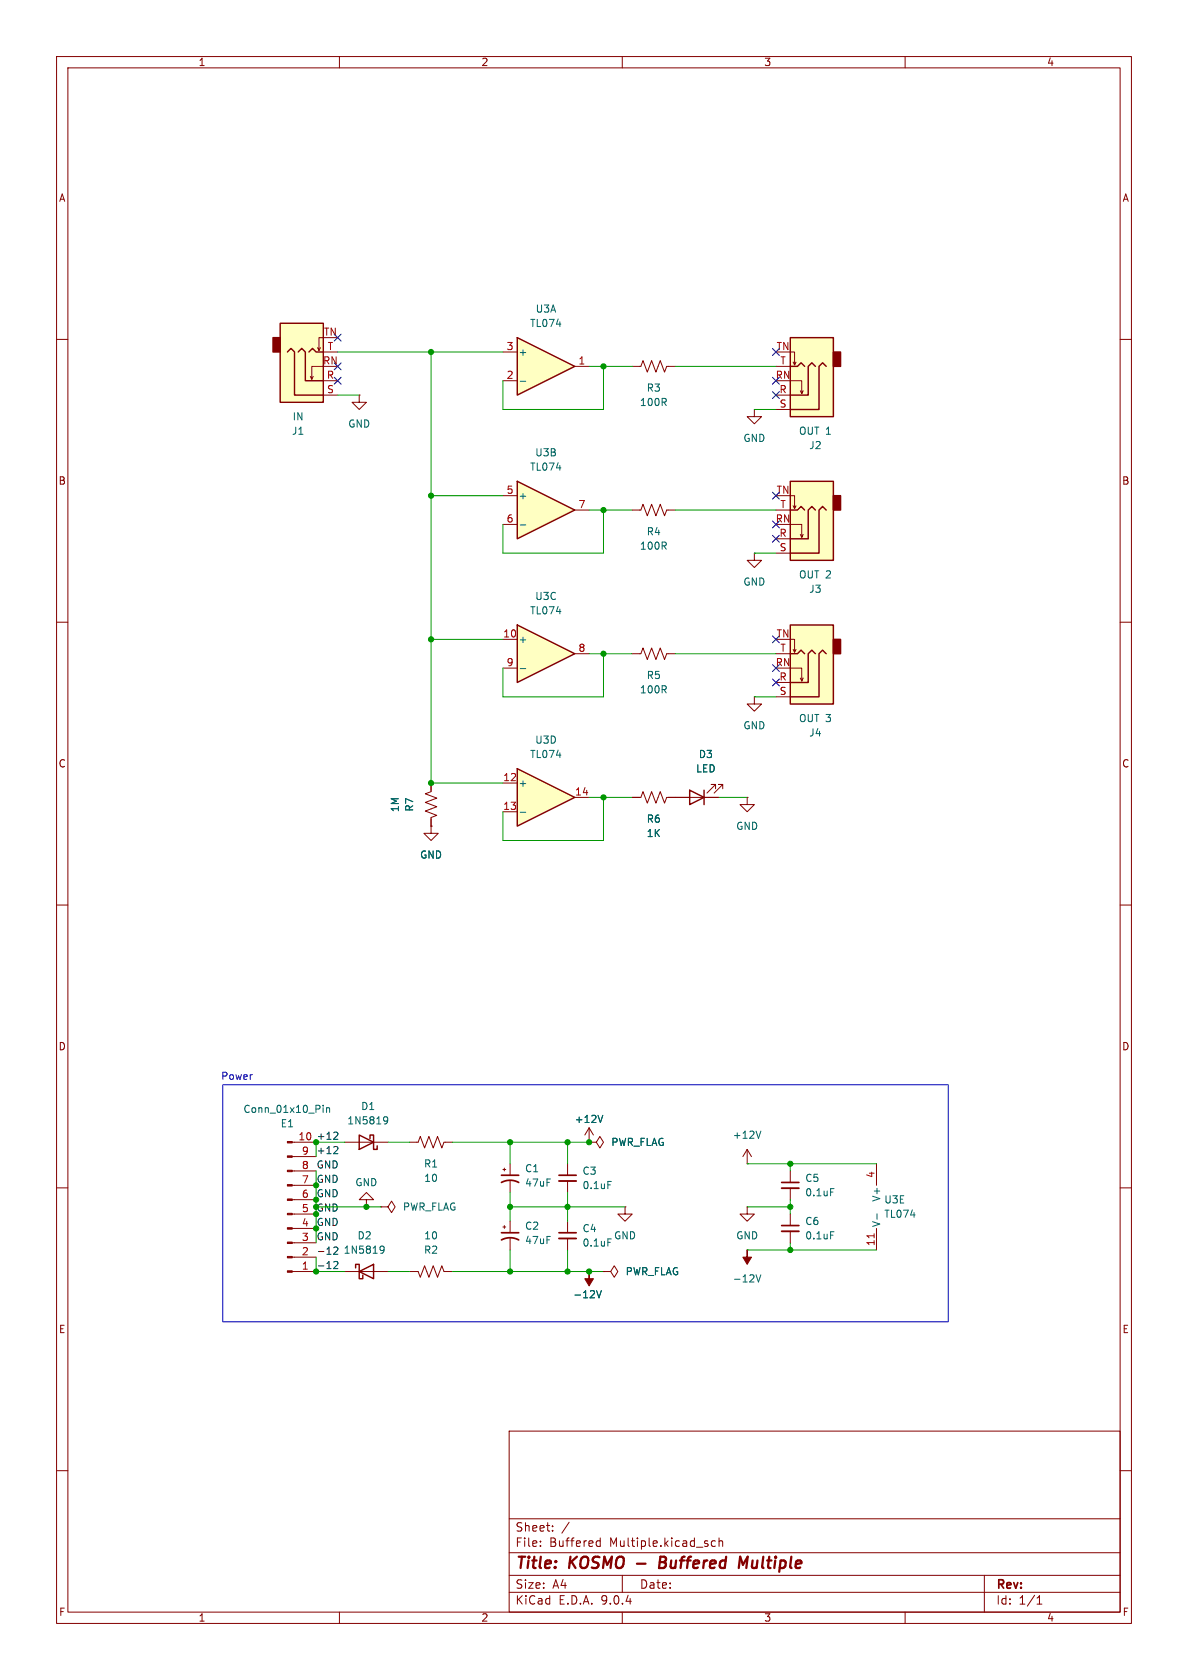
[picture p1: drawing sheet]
<svg xmlns="http://www.w3.org/2000/svg" width="210mm" height="297mm" viewBox="0 0 210 297" stroke-linecap="round" stroke-linejoin="round" font-family="sans-serif">
<g fill="none" stroke="#840000" stroke-width=".18">
<path d="M10 10h190v277h-190zM12 12h186v273h-186zM60 10v2M110 10v2M160 10v2M10 60h2M198 60h2M10 110h2M198 110h2M10 160h2M198 160h2M10 210h2"/>
<path d="M198 210h2M90 253h108v32h-108zM10 260h2M90 278.5h108M90 274.5h108M90 268.5h108M95.5 273.2v.2M95.5 272.5v.1M97.7 270.5v.2M97.7 269.8v.1M100.6 269.1l-1.3 1.9M105.5 273.3h.6"/>
<path d="M105.5 272.5h.6M106.1 271.9v1.5M110 278.5v3M126.5 272.5l-.5-.1-.2 .3v.4l.1 .2h.6M127.1 272.5l.2-.1 .4 .1 .1 .9M127.1 271.9v1.5M174 278.5v6.5M198 260h2M60 285v2M90 281.5h108M110 285v2M160 285v2"/>
<path d="M183.3 283.6h.9M183.3 282.5l.5-.4v1.5"/>
</g>
<path d="M112.6 276.4h1.5M116.6 276.2h.7M117.3 276.2l.3 .1M117.4 275.2h-.7l-.2 2 1-.1M117.5 276.1l-.2 .1M130.8 275.2l.5 1.4 .9-1.4-.3 2" fill="none" stroke="#840000" stroke-width=".4"/>
<path d="M91.4 85.1l10.2 5.1-10.2 5.1z" fill="#ffffc2"/>
<path d="M91.4 85.1l10.2 5.1-10.2 5.1z" fill="none" stroke="#840000" stroke-width=".25"/>
<path d="M88.9 87.6h2.5M88.9 92.7h2.5M101.6 90.2h2.5M76.2 138.4v1.6l-1 .3 2 .8-2 .8 2 .7-2 .8 2 .7-1 .4v1.6" fill="none" stroke="#840000" stroke-width=".18"/>
<path d="M92 92.8h.9" fill="none" stroke="#006464" stroke-width=".18"/>
<path d="M139.7 59.7h7.6v14h-7.6z" fill="#ffffc2"/>
<path d="M147.3 62.2h1.3v2.6h-1.3z" fill="#840000" stroke="#840000" stroke-width=".25"/>
<path d="M139.7 59.7h7.6v14h-7.6zM139.7 64.8h1.3l.6-.7 .6 .7M144.1 64.8l-.6-.7-.6 .7v5.1h-3.2M146 64.8l-.6-.7-.6 .7v7.6h-5.1" fill="none" stroke="#840000" stroke-width=".25"/>
<path d="M137.2 72.4h2.5M137.2 69.9h2.5M137.2 64.8h2.5M139.7 67.3h2v2.3l.3-.5M139.7 62.2h.8v2.3l.2-.5M140.2 64l.3 .5M141.5 69.1l.2 .5" fill="none" stroke="#840000" stroke-width=".18"/>
<path d="M91.4 135.9l10.2 5.1-10.2 5.1z" fill="#ffffc2"/>
<path d="M91.4 135.9l10.2 5.1-10.2 5.1zM63.5 200.7l2.5 1.2-2.5 1.3zM65.4 201.3v-.6h.6v2.5h.7v-.6" fill="none" stroke="#840000" stroke-width=".25"/>
<path d="M88.9 138.4h2.5M88.9 143.5h2.5M101.6 141h2.5M61 201.9h7.6" fill="none" stroke="#840000" stroke-width=".18"/>
<path d="M92 143.6h.9M67.9 197.5l.4-.1 .2 .2a.84 .84 0 0 1-.3 1.1h-.3M68.5 198l-.2 .2h-.4" fill="none" stroke="#006464" stroke-width=".18"/>
<path d="M139.7 85.1h7.6v14h-7.6z" fill="#ffffc2"/>
<path d="M147.3 87.6h1.3v2.6h-1.3z" fill="#840000" stroke="#840000" stroke-width=".25"/>
<path d="M139.7 85.1h7.6v14h-7.6zM139.7 90.2h1.3l.6-.7 .6 .7M144.1 90.2l-.6-.7-.6 .7v5.1h-3.2M146 90.2l-.6-.7-.6 .7v7.6h-5.1M62.9 224.2v-.7h.6v2.6h.6v-.7M63.5 224.8l2.5-1.3v2.6z" fill="none" stroke="#840000" stroke-width=".25"/>
<g fill="none" stroke="#840000" stroke-width=".18">
<path d="M133.3 72.4v1.3h-1.2l1.2 1.2 1.3-1.2h-1.3M133.3 72.4h.1M137.2 97.8h2.5M137.2 95.3h2.5M137.2 90.2h2.5M139.7 92.7h2v2.3l.3-.5M139.7 87.6h.8v2.3l.2-.5M140.2 89.4l.3 .5M141.5 94.5l.2 .5M133.3 123.2v1.3h-1.2l1.2 1.2 1.3-1.2h-1.3M133.3 123.2h.1M88.9 216.9h.5"/>
<path d="M89.2 216.7v.5M90.2 215.9v2M90.2 218.9v2.1M100.3 215.9v2M100.3 218.9v2.1M132.1 213.4v1.2h1.2l-1.2 1.3-1.3-1.3h1.3M132.1 213.4h.1M61 224.8h7.6M104.1 224.8h.1"/>
</g>
<path d="M107.5 219h.6M67.3 220.4l.4-.1 .1 .1a.84 .84 0 0 1-.3 1.2h-.2M67.9 220.8l-.2 .3-.4-.1M105.5 228.2l.4 1.2 .4-1.2" fill="none" stroke="#006464" stroke-width=".18"/>
<path d="M88.6 219.2a3.2 3.2 0 0 1 3.1 0M88.6 217.9h3.1M98.8 217.9h3.1" fill="none" stroke="#840000" stroke-width=".3"/>
<path d="M104.1 224.8v1.3h.8l-.8 1.2-.7-1.2h.7z" fill="#840000" stroke="#840000" stroke-width=".18"/>
<path d="M98.8 218.9h3.1" fill="none" stroke="#840000" stroke-width=".33"/>
<path d="M139.7 110.5h7.6v14h-7.6z" fill="#ffffc2"/>
<path d="M147.3 113h1.3v2.6h-1.3z" fill="#840000" stroke="#840000" stroke-width=".25"/>
<path d="M139.7 110.5h7.6v14h-7.6zM139.7 115.6h1.3l.6-.7 .6 .7M144.1 115.6l-.6-.7-.6 .7v5.1h-3.2M146 115.6l-.6-.7-.6 .7v7.6h-5.1" fill="none" stroke="#840000" stroke-width=".25"/>
<g fill="none" stroke="#840000" stroke-width=".18">
<path d="M63.5 69.9v1.2h1.3l-1.3 1.3-1.3-1.3h1.3M63.5 69.9h.1M111.8 90.2h1.5l.4-1 .7 2 .8-2 .8 2 .7-2 .8 2 .4-1h1.5M137.2 115.6h2.5M139.7 118.1h2v2.3l.3-.5M139.7 113h.8v2.3l.2-.5M140.2 114.8l.3 .5M141.5 119.9l.2 .5M137.2 123.2h2.5M137.2 120.7h2.5M111.8 141h1.5l.4-1 .7 2 .8-2 .8 2 .7-2 .8 2 .4-1h1.5M104.1 199.4l.8 1.3"/>
<path d="M104.1 199.4l-.7 1.3M104.1 199.4v2.5M67.3 213.4h1.3l.6 1 .6-1-.6-1.1-.6 1.1M67.3 213.4h.1M72.4 201.9h1.5l.4-1 .8 2 .7-2 .8 2 .7-2 .8 2 .4-1h1.5M88.9 206.8h.5M89.2 206.5v.5M90.2 205.7v2.1M90.2 208.8v2M104.1 201.9h.1M110.5 213.4v1.2h1.3l-1.3 1.3-1.3-1.3h1.3M110.5 213.4h.1"/>
<path d="M139.7 214.6v2.1M139.7 217.7v2M106.7 224.8h1.2l.7 1 .6-1-.6-1-.7 1M106.7 224.8h.1"/>
</g>
<path d="M88.6 209a3.2 3.2 0 0 1 3.1 0M88.6 207.8h3.1M138.2 216.7h3" fill="none" stroke="#840000" stroke-width=".3"/>
<path d="M106.6 197.2l-.5 1.2M146.8 217.8h.6" fill="none" stroke="#006464" stroke-width=".18"/>
<path d="M138.2 217.7h3" fill="none" stroke="#840000" stroke-width=".33"/>
<path d="M49.5 57.2h7.6v13.9h-7.6z" fill="#ffffc2"/>
<path d="M48.3 59.7h1.2v2.5h-1.2z" fill="#840000" stroke="#840000" stroke-width=".25"/>
<path d="M49.5 57.2h7.6v13.9h-7.6zM50.8 62.2l.6-.6 .7 .6v7.7h5M52.7 62.2l.6-.6 .7 .6v5.1h3.1M54.6 62.2l.6-.6 .7 .6h1.2" fill="none" stroke="#840000" stroke-width=".25"/>
<g fill="none" stroke="#840000" stroke-width=".18">
<path d="M57.1 59.7h-.7v2.3l-.3-.5M55.4 66.5l-.3 .6M56.6 61.5l-.2 .5M57.1 64.8h-2v2.3l-.2-.6M57.1 69.9h2.6M57.1 67.3h2.6M57.1 62.2h2.6M111.8 64.8h1.5l.4-1 .7 2 .8-2 .8 2 .7-2 .8 2 .4-1h1.5M51.7 219.7h4.2M51.7 217.2h4.2M51.7 214.6h4.2M51.7 212.1h4.2"/>
<path d="M51.7 209.6h4.2M51.7 207h4.2M51.7 204.5h4.2M51.7 201.9h4.2M64.8 212.1h-1.3l1.3-1.3 1.2 1.3h-1.2v1.3M64.8 213.4h.1M51.7 224.8h4.2M51.7 222.2h4.2M72.4 224.8h1.5l.4 1 .8-2 .7 2 .8-2 .7 2 .8-2 .4 1h1.5M132.1 221h.1"/>
</g>
<g fill="#840000" stroke="#840000" stroke-width=".18">
<path d="M50.8 224.7h.9v.2h-.9z"/>
<path d="M50.8 222.1h.9v.3h-.9z"/>
<path d="M50.8 219.6h.9v.2h-.9z"/>
<path d="M50.8 217h.9v.3h-.9z"/>
<path d="M50.8 214.5h.9v.3h-.9z"/>
<path d="M50.8 212h.9v.2h-.9z"/>
<path d="M50.8 209.4h.9v.3h-.9z"/>
<path d="M50.8 206.9h.9v.2h-.9z"/>
<path d="M50.8 204.3h.9v.3h-.9z"/>
<path d="M50.8 201.8h.9v.3h-.9z"/>
<path d="M132.1 221v1.2h.7l-.7 1.3-.8-1.3h.8z"/>
</g>
<path d="M57.1 195.4v.1M57.1 195.8v.9M57.7 195.8v.9M57.7 195.9l.2-.1 .3 .1 .1 .8M133.7 225.4l.4 1.2 .4-1.2" fill="none" stroke="#006464" stroke-width=".18"/>
<path d="M91.4 59.7l10.2 5.1-10.2 5.1z" fill="#ffffc2"/>
<path d="M91.4 59.7l10.2 5.1-10.2 5.1zM121.9 139.7l2.6 1.3-2.6 1.2zM124.5 139.7v2.5" fill="none" stroke="#840000" stroke-width=".25"/>
<g fill="none" stroke="#840000" stroke-width=".18">
<path d="M88.9 62.2h2.5M88.9 67.3h2.5M101.6 64.8h2.5M133.3 97.8v1.3h-1.2l1.2 1.2 1.3-1.2h-1.3M133.3 97.8h.1M111.8 115.6h1.5l.4-1 .7 2 .8-2 .8 2 .7-2 .8 2 .4-1h1.5M126.5 139.4v-.7h-.8h.8l-1.5 1.5M127.8 139.4v-.7h-.8h.8l-1.6 1.5M119.4 141h7.6M100.3 205.7v2.1M100.3 208.8v2M104.1 201.9h1.3l.6 1 .7-1-.7-1-.6 1"/>
<path d="M104.1 201.9h.1M132.1 205.7h.1M132.1 203.2l-.8 1.3M132.1 203.2l.7 1.3M132.1 203.2v2.5M139.7 207v2M139.7 210.1v2M154.9 205.7v3.9M154.9 217.2v3.8"/>
</g>
<path d="M92 67.4h.9M134.5 200l-.4 1.2M107.5 208.9h.6M146.8 210.1h.6M155 214.6v1" fill="none" stroke="#006464" stroke-width=".18"/>
<path d="M98.8 207.8h3.1M138.2 209h3" fill="none" stroke="#840000" stroke-width=".3"/>
<path d="M98.8 208.8h3.1M138.2 210.1h3" fill="none" stroke="#840000" stroke-width=".33"/>
<path d="M154.5 218.1v.7" fill="none" stroke="#a90000" stroke-width=".18"/>
<path d="M91.4 110.5l10.2 5.1-10.2 5.1z" fill="#ffffc2"/>
<path d="M91.4 110.5l10.2 5.1-10.2 5.1z" fill="none" stroke="#840000" stroke-width=".25"/>
<g fill="none" stroke="#840000" stroke-width=".18">
<path d="M88.9 113h2.5M88.9 118.1h2.5M101.6 115.6h2.5M76.2 138.4v1.3M76.2 146.1v1.2h-1.3l1.3 1.3 1.3-1.3h-1.3M76.2 146.1h.1M76.2 144.8v1.3M111.8 141h1.2M118.1 141h3.8M124.5 141h2.5M132.1 141v1.2h1.2l-1.2 1.3-1.3-1.3h1.3M132.1 141h.1"/>
<path d="M104.1 201.9h.1M104.1 224.8h.1M106.7 224.8h.1"/>
</g>
<path d="M92 118.2h.9M106.6 197.2l-.5 1.2M105.5 228.2l.4 1.2 .4-1.2" fill="none" stroke="#006464" stroke-width=".18"/>
<path d="M59.2 202.7h.4l.1 .4-.8 .9h.8M59.2 200.1l.4 .1 .1 .3-.8 .9h.8M59 220.6l.5-.1 .2 .3-.8 .9h.8M59 223.1l.5-.1 .2 .4-.8 .9h.8" fill="none" stroke="#0f0f0f" stroke-width=".18"/>
<g fill="none" stroke="#009600" stroke-width=".18">
<path d="M59.7 62.2h29.2M59.7 69.9h3.8M76.2 62.2v76.2h12.7M104.1 64.8h7.7M106.7 64.8v7.6h-17.8v-5.1M119.4 64.8h17.8M133.3 72.4h3.9M76.2 87.6h12.7M104.1 90.2h7.7M106.7 90.2v7.6h-17.8v-5.1M119.4 90.2h17.8M133.3 97.8h3.9"/>
<path d="M76.2 113h12.7M104.1 115.6h7.7M106.7 115.6v7.6h-17.8v-5.1M119.4 115.6h17.8M133.3 123.2h3.9M104.1 141h7.7M106.7 141v7.6h-17.8v-5.1M127 141h5.1M55.9 207v6.4h11.4M55.9 214.6v5.1M61 201.9h-5.1v2.6M68.6 201.9h3.8"/>
<path d="M80 201.9h24.1M90.2 201.9v3.8M90.2 210.8v5.1M90.2 213.4h20.3M100.3 201.9v3.8M100.3 210.8v5.1M132.1 213.4h7.6M132.1 205.7h22.8M139.7 205.7v1.3M139.7 212.1v2.5M139.7 219.7v1.3M55.9 222.2v2.6h5.1"/>
<path d="M68.6 224.8h3.8M80 224.8h26.7M90.2 221v3.8M100.3 221v3.8M132.1 221h22.8"/>
</g>
<g fill="none" stroke="#000084" stroke-width=".18">
<path d="M59.1 59.1l1.2 1.2M60.3 59.1l-1.2 1.2M59.1 64.2l1.2 1.2M59.1 66.7l1.2 1.2M60.3 64.2l-1.2 1.2M60.3 66.7l-1.2 1.2M136.6 69.2l1.2 1.3M136.6 66.7l1.2 1.2M136.6 61.6l1.2 1.2M137.8 69.2l-1.2 1.3M137.8 66.7l-1.2 1.2M137.8 61.6l-1.2 1.2"/>
<path d="M136.6 87l1.2 1.2M136.6 94.6l1.2 1.3M136.6 92.1l1.2 1.2M137.8 87l-1.2 1.2M137.8 94.6l-1.2 1.3M137.8 92.1l-1.2 1.2M136.6 112.4l1.2 1.2M136.6 117.5l1.2 1.2M137.8 112.4l-1.2 1.2M137.8 117.5l-1.2 1.2M136.6 120l1.2 1.3M137.8 120l-1.2 1.3"/>
</g>
<path d="M39.4 191.8h128.2v41.9h-128.2z" fill="none" stroke="#0000c2" stroke-width=".18"/>
<g fill="#009600" stroke="#009600" stroke-width=".18">
<circle cx="76.2" cy="87.6" r=".46"/>
<circle cx="76.2" cy="62.2" r=".46"/>
<circle cx="106.7" cy="64.8" r=".46"/>
<circle cx="90.2" cy="213.4" r=".46"/>
<circle cx="100.3" cy="201.9" r=".46"/>
<circle cx="104.1" cy="201.9" r=".46"/>
<circle cx="104.1" cy="224.8" r=".46"/>
<circle cx="100.3" cy="224.8" r=".46"/>
<circle cx="90.2" cy="224.8" r=".46"/>
<circle cx="100.3" cy="213.4" r=".46"/>
<circle cx="90.2" cy="201.9" r=".46"/>
<circle cx="55.9" cy="224.8" r=".46"/>
<circle cx="139.7" cy="221" r=".46"/>
<circle cx="139.7" cy="205.7" r=".46"/>
<circle cx="139.7" cy="213.4" r=".46"/>
<circle cx="55.9" cy="201.9" r=".46"/>
<circle cx="64.8" cy="213.4" r=".46"/>
<circle cx="55.9" cy="212.1" r=".46"/>
<circle cx="55.9" cy="209.6" r=".46"/>
<circle cx="55.9" cy="214.6" r=".46"/>
<circle cx="55.9" cy="217.2" r=".46"/>
<circle cx="106.7" cy="115.6" r=".46"/>
<circle cx="76.2" cy="138.4" r=".46"/>
<circle cx="106.7" cy="90.2" r=".46"/>
<circle cx="76.2" cy="113" r=".46"/>
<circle cx="106.7" cy="141" r=".46"/>
</g>
<g font-size="2.8" fill="#840000">
<text x="91" y="277.9">Title:</text>
<text x="100.7" y="277.9">KOSMO</text>
<text x="118.2" y="277.9">Buffered</text>
<text x="133.1" y="277.9">Multiple</text>
</g>
<g font-size="2.1" fill="#840000">
<text x="91" y="273.7">File:</text>
<text x="91" y="271">Sheet:</text>
<text x="97.1" y="273.7">Buffered</text>
<text x="107.8" y="273.7">Multiple.kicad_sch</text>
<text x="91" y="281.1">Size:</text>
<text x="97.7" y="281.1">A4</text>
<text x="113" y="281.1">Date:</text>
<text x="176" y="281.3">Rev:</text>
<text x="91" y="283.9">KiCad</text>
<text x="98.7" y="283.9">E.D.A.</text>
<text x="106.3" y="283.9">9.0.4</text>
<text x="176" y="283.9">Id:</text>
<text x="180.1" y="283.9">1/1</text>
</g>
<g font-size="1.8" fill="#840000">
<text x="35" y="11.9">1</text>
<text x="85" y="11.9">2</text>
<text x="135" y="11.9">3</text>
<text x="185" y="11.9">4</text>
<text x="10.3" y="35.9">A</text>
<text x="198.4" y="35.9">A</text>
<text x="10.3" y="85.9">B</text>
<text x="198.3" y="85.9">B</text>
<text x="10.3" y="135.9">C</text>
<text x="198.3" y="135.9">C</text>
<text x="10.3" y="185.9">D</text>
<text x="198.3" y="185.9">D</text>
<text x="10.3" y="235.9">E</text>
<text x="198.3" y="235.9">E</text>
<text x="10.3" y="285.9">F</text>
<text x="35" y="286.9">1</text>
<text x="85" y="286.9">2</text>
<text x="135" y="286.9">3</text>
<text x="185" y="286.9">4</text>
<text x="198.4" y="285.9">F</text>
</g>
<g font-size="1.8" fill="#a90000">
<text x="57.2" y="59.4">TN</text>
<text x="57" y="64.5">RN</text>
<text x="57.8" y="62">T</text>
<text x="89.5" y="62">3</text>
<text x="102.2" y="64.5">1</text>
<text x="137.2" y="62">TN</text>
<text x="137.8" y="64.5">T</text>
<text x="57.7" y="67.1">R</text>
<text x="57.7" y="69.6">S</text>
<text x="89.5" y="67.1">2</text>
<text x="137" y="67.1">RN</text>
<text x="137.7" y="69.6">R</text>
<text x="137.7" y="72.1">S</text>
<text x="89.5" y="87.4">5</text>
<text x="102.2" y="89.9">7</text>
<text x="137.2" y="87.4">TN</text>
<text x="137.8" y="89.9">T</text>
<text x="89.5" y="92.5">6</text>
<text x="137" y="92.5">RN</text>
<text x="137.7" y="95">R</text>
<text x="137.7" y="97.5">S</text>
<text x="88.9" y="112.8">10</text>
<text x="137.2" y="112.8">TN</text>
<text x="89.5" y="117.9">9</text>
<text x="102.2" y="115.3">8</text>
<text x="137" y="117.9">RN</text>
<text x="137.8" y="115.3">T</text>
<text x="137.7" y="120.4">R</text>
<text x="137.7" y="122.9">S</text>
<text x="88.9" y="138.2">12</text>
<text x="88.9" y="143.3">13</text>
<text x="101.6" y="140.7">14</text>
<text x="52.7" y="201.7">10</text>
<text x="53.3" y="209.3">7</text>
<text x="53.3" y="206.8">8</text>
<text x="53.3" y="204.2">9</text>
<text x="154.7" y="208.4" transform="rotate(-90 154.7 208.4)">4</text>
<text x="53.3" y="214.4">5</text>
<text x="53.3" y="211.8">6</text>
<text x="53.3" y="222">2</text>
<text x="53.3" y="219.5">3</text>
<text x="53.3" y="216.9">4</text>
<text x="154.7" y="220.4" transform="rotate(-90 154.7 220.4)">11</text>
<text x="53.3" y="224.5">1</text>
</g>
<g font-size="1.8" fill="#006464">
<text x="93.6" y="58">TL074</text>
<text x="94.6" y="55.5">U3A</text>
<text x="91.6" y="63.1">+</text>
<text x="113" y="72">100R</text>
<text x="114.2" y="69.4">R3</text>
<text x="51.5" y="77.1">J1</text>
<text x="51.6" y="74.5">IN</text>
<text x="61.5" y="75.8">GND</text>
<text x="141.1" y="77.1">OUT 1</text>
<text x="93.6" y="83.4">TL074</text>
<text x="94.5" y="80.9">U3B</text>
<text x="131.3" y="78.3">GND</text>
<text x="143" y="79.6">J2</text>
<text x="91.6" y="88.5">+</text>
<text x="114.2" y="94.8">R4</text>
<text x="113" y="97.4">100R</text>
<text x="94.5" y="106.3">U3C</text>
<text x="131.3" y="103.7">GND</text>
<text x="141.1" y="102.5">OUT 2</text>
<text x="143" y="105">J3</text>
<text x="91.6" y="113.9">+</text>
<text x="93.6" y="108.8">TL074</text>
<text x="113" y="122.8">100R</text>
<text x="114.2" y="120.2">R5</text>
<text x="94.5" y="131.7">U3D</text>
<text x="131.3" y="129.1">GND</text>
<text x="141.1" y="127.9">OUT 3</text>
<text x="143" y="130.4">J4</text>
<text x="93.6" y="134.2">TL074</text>
<text x="123" y="136.8">LED</text>
<text x="123.4" y="134.2">D3</text>
<text x="70.7" y="143.7" transform="rotate(-90 70.7 143.7)">1M</text>
<text x="73.3" y="143.6" transform="rotate(-90 73.3 143.6)">R7</text>
<text x="91.6" y="139.3">+</text>
<text x="114.2" y="145.6">R6</text>
<text x="114.2" y="148.2">1K</text>
<text x="130" y="146.9">GND</text>
<text x="74.2" y="152">GND</text>
<text x="42.9" y="197">Conn_01x10_Pin</text>
<text x="63.7" y="196.4">D1</text>
<text x="49.5" y="199.5">E1</text>
<text x="61.3" y="199">1N5819</text>
<text x="101.5" y="198.7">+12V</text>
<text x="108" y="202.8">PWR_FLAG</text>
<text x="129.4" y="201.5">+12V</text>
<text x="62.7" y="209.9">GND</text>
<text x="74.9" y="206.6">R1</text>
<text x="74.9" y="209.1">10</text>
<text x="92.7" y="207.4">C1</text>
<text x="92.7" y="210">47uF</text>
<text x="102.9" y="207.9">C3</text>
<text x="142.2" y="209.1">C5</text>
<text x="71.1" y="214.2">PWR_FLAG</text>
<text x="102.9" y="210.4">0.1uF</text>
<text x="142.2" y="211.7">0.1uF</text>
<text x="155.8" y="212.5" transform="rotate(-90 155.8 212.5)">V+</text>
<text x="156.2" y="213">U3E</text>
<text x="156.2" y="215.5">TL074</text>
<text x="60.7" y="221.8">1N5819</text>
<text x="63.1" y="219.3">D2</text>
<text x="74.9" y="221.8">R2</text>
<text x="74.9" y="219.3">10</text>
<text x="92.7" y="217.6">C2</text>
<text x="92.7" y="220.1">47uF</text>
<text x="102.9" y="218">C4</text>
<text x="102.9" y="220.6">0.1uF</text>
<text x="108.5" y="219.3">GND</text>
<text x="130" y="219.3">GND</text>
<text x="142.2" y="216.8">C6</text>
<text x="142.2" y="219.3">0.1uF</text>
<text x="155.8" y="217" transform="rotate(-90 155.8 217)">V-</text>
<text x="110.5" y="225.7">PWR_FLAG</text>
<text x="129.4" y="226.9">-12V</text>
<text x="101.2" y="229.7">-12V</text>
</g>
<text font-size="1.8" fill="#0000c2" x="39" y="191.1">Power</text>
<g font-size="1.8" fill="#0f0f0f">
<text x="55.9" y="201.6">+12</text>
<text x="55.9" y="206.7">GND</text>
<text x="55.9" y="204.1">+12</text>
<text x="55.9" y="209.2">GND</text>
<text x="55.9" y="211.7">GND</text>
<text x="55.9" y="219.4">GND</text>
<text x="55.9" y="216.8">GND</text>
<text x="55.9" y="221.9">-12</text>
<text x="55.9" y="224.4">-12</text>
</g>
<text font-size="1.8" fill="#009600" x="55.9" y="214.3">GND</text>
</svg>
